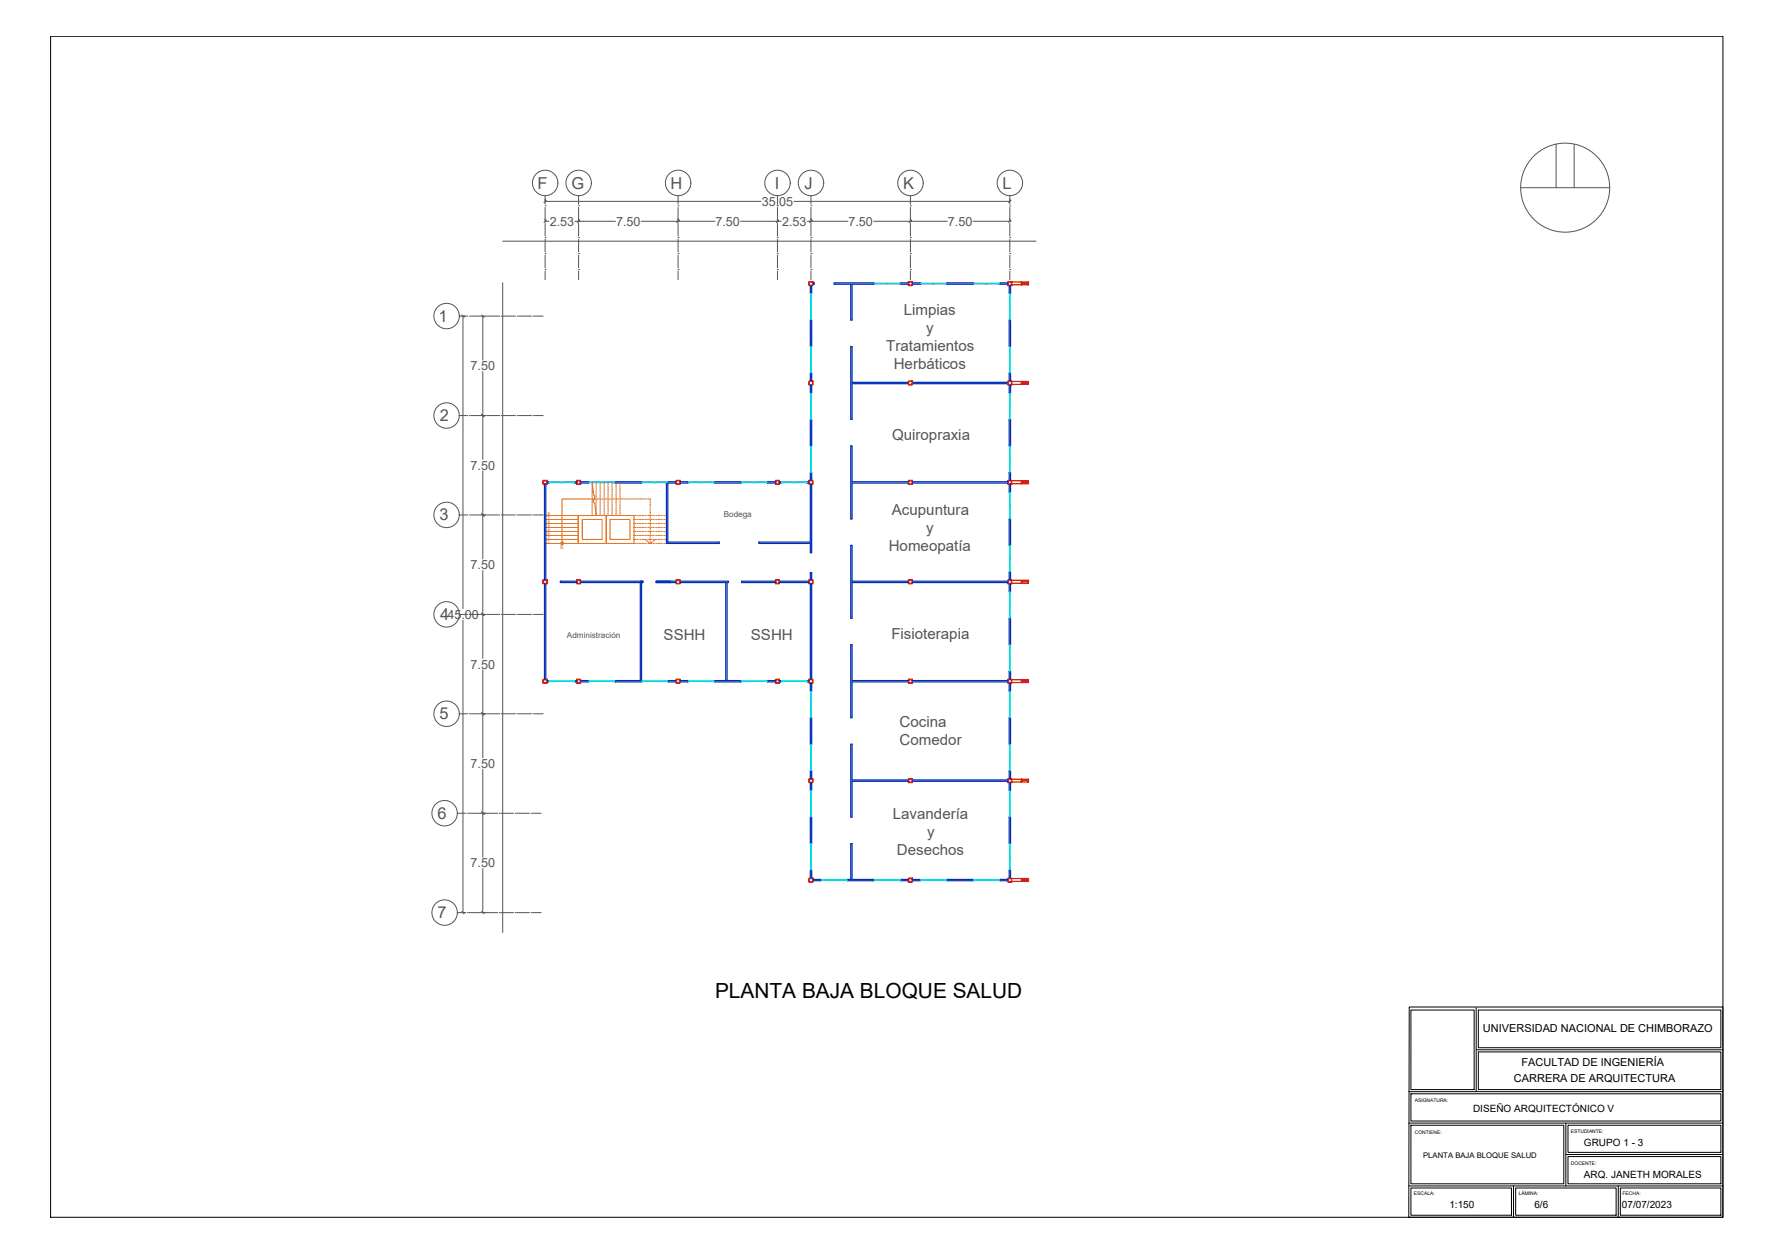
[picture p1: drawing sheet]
<svg xmlns="http://www.w3.org/2000/svg" width="841mm" height="594mm" viewBox="0 0 841 594" stroke-linecap="round" stroke-linejoin="round" font-family="sans-serif">
<g fill="none" stroke="#000" stroke-width=".47">
<path d="M24 17h793v560h-793zM668 477h149v100h-149zM669 479h30v38h-30zM700 478v40M701 479h115v18h-115zM700 498h117M701 499h115v18h-115zM668 518h149M669 519h147v13h-147zM668 532h149M669 533h72v28h-72zM742 532v30"/>
<path d="M743 533h73v13h-73zM742 547h75M743 548h73v13h-73zM668 562h149M669 563h48v13h-48zM718 562v15M719 563h47v13h-47zM767 562v15M768 563h48v13h-48z"/>
</g>
<!-- layer: envolvente -->
<g fill="none" stroke="#002eb8" stroke-width=".59">
<path d="M384 135v4h1v-4M385 134h1v1h-1M395 134h19v1h-10v17h-1v-17h-8zM431 134h-4v1h4M433 134h3v1h-3M449 134h12v1h-12zM478 134h-4v1h4M478 135v4h1v-4M384 152h1v12h-1zM478 152h1v12h-1zM384 181v-4h1v4M384 183v3h1v-3"/>
<path d="M384 199h1v12h-1zM431 181h-27v-17h-1v35h1v-17h27M433 182h45M433 181h45M478 181v-4h1v4M478 199h1v12h-1zM478 183v3h1v-3M258 230v45M259 230v45M259 228h1v1h-1M273 228v1M275 228h4v1h-4"/>
<path d="M292 228h12v1h-12zM316 229v29h25v-1h-24v-28M320 228h-3v1h3M322 228h4v1h-4M339 228h12v1h-12zM368 228h-4v1h4M370 228v1M384 228h-1v1h1M384 228v-4h1v4M384 230v27h-24v1h24v4h1v-32M431 228h-27v-17h-1v35h1v-17h27M433 229h45"/>
<path d="M433 228h45M478 228v-4h1v4M478 230v3h1v-3M478 246h1v13h-1zM258 277v45M259 277v45M273 276h-7h7M275 276h30h-1v47h-12h12M275 276h29v47M320 276h-9h9M322 276h22v47M322 276h23v47"/>
<path d="M368 276h-16h16M370 276h14M384 275v-4h1v4M384 277v45M385 277v45M431 276h-27v-17h-1v34h1v-17h27M433 276h45M478 275v-4h1v4M478 277v4h1v-4M478 293h1v13h-1zM259 323h1h-1M273 323h.1"/>
<path d="M275 323h4h-4M320 323h-3h3M322 323h4h-4M339 323h12h-12zM368 323h-4h4M370 323h.1M384 323h-1h1M384 324v4h1v-4M431 323h-27v-17h-1v34h1v-17h27M433 323h45M478 324v4h1v-4M478 322v-4h1v4"/>
<path d="M384 340h1v13h-1zM478 340h1v13h-1zM384 369v-4h1v4M384 371v4h1v-4M431 370h-27v-17h-1v34h1v-17h27M433 370h45M478 369v-4h1v4M478 371v4h1v-4M384 387h1v13h-1zM403 400h1v17h10v1h-12v-1h1zM478 387h1v13h-1zM384 416v-3h1v3"/>
<path d="M385 417h4v1h-4M431 417h-4v1h4M433 417h3v1h-3M449 417h12v1h-12zM478 417h-4v1h4M478 416v-3h1v3"/>
</g>
<!-- layer: Estructura -->
<g fill="none" stroke="#f00" stroke-width=".59">
<path d="M384 133h1v2h-1zM384 134h1v1h-1zM431 133h2v2h-2zM431 134h1v1h-1zM478 133h2v2h-2zM478 134h1v1h-1zM480 134h4M484 134h3M484 134v1M484 135v-1h3v1M484 134h4v1h-8M384 181h1v2h-1z"/>
<path d="M384 181h1v1h-1zM431 181h2v2h-2zM431 181h1v1h-1zM478 181h2v2h-2zM478 181h1v1h-1zM480 181h4M484 181h3M484 181v1M484 182h3M484 181h4v1h-8M257 228h2v2h-2zM257 228v1"/>
<path d="M258 228h1v1h-1zM273 228h2v2h-2zM274 228h1v1h-1zM320 228h2v2h-2zM321 228h1v1h-1zM368 228h2v2h-2zM368 228v1M368 228h1v1h-1zM384 228h1v2h-1zM384 228h1v1h-1zM431 228h2v2h-2zM431 228h1v1h-1z"/>
<path d="M478 228h2v2h-2zM478 228h1v1h-1zM480 228h4M484 228v1h3v-1M484 228v1M484 229h3M484 228h4v1h-8M257 275h2v2h-2zM257 275v2M258 275h1v2h-1zM273 275h2v2h-2zM274 275h1v2h-1z"/>
<path d="M320 275h2v2h-2zM321 275h1v2h-1zM368 275h2v2h-2zM368 275v2M368 275h1v2h-1zM384 275h1v2h-1zM431 275h2v2h-2zM431 275h1v2h-1zM478 275h2v2h-2zM478 275h1v2h-1zM480 275h4M484 275v1h3v-1"/>
<path d="M484 275v1M484 276h3M484 275h4v1h-8M257 322h2v2h-2zM257 322v2M258 322h1v2h-1zM273 322h2v2h-2zM274 322h1v2h-1zM320 322h2v2h-2zM321 322h1v2h-1zM368 322h2v2h-2zM368 322v2"/>
<path d="M368 322h1v2h-1zM384 322h1v2h-1zM431 322h2v2h-2zM431 322h1v2h-1zM478 322h2v2h-2zM478 322h1v2h-1zM480 322h4M484 322v1h3v-1M484 322v2M484 324v-1h3v1M484 322h4v2h-8M384 369h1v2h-1z"/>
<path d="M431 369h2v2h-2zM431 369h1v2h-1zM478 369h2v2h-2zM478 369h1v2h-1zM480 369h4M484 369v1h3v-1M484 369v2M484 371v-1h3v1M484 369h4v2h-8M384 416h1v2h-1zM384 417h1v1h-1zM431 416h2v2h-2z"/>
<path d="M431 417h1v1h-1zM478 416h2v2h-2zM478 417h1v1h-1zM480 417h4M484 417h3M484 417v1M484 418v-1h3v1M484 417h4v1h-8"/>
</g>
<!-- layer: ventanas -->
<g fill="none" stroke="#0dd" stroke-width=".47">
<path d="M384 139v13M384 140h1M384 140v5M385 139v13M414 134h13M414 135h13M415 134v1M415 134h5M420 134v1M421 134v1M421 134h5M426 134v1"/>
<path d="M436 134h13M436 135h13M437 134v1M437 134h5M442 134v1M443 134v1M443 134h5M448 134v1M461 134h13M461 135h13M462 134v1M462 134h5"/>
<path d="M467 134v1M468 134v1M468 134h5M473 134v1M479 140h.1M479 139v13M479 140v5M384 151h1M384 145h1M384 146h1M384 146v5M479 151h.1"/>
<path d="M479 145h.1M479 146h.1M479 146v5M384 164v13M384 165h1M384 176h1M384 171h1M384 170h1M384 165v5M384 171v5M385 164v13M479 165h.1"/>
<path d="M479 176h.1M479 171h.1M479 170h.1M479 164v13M479 165v5M479 171v5M384 186v13M384 187h1M384 198h1M384 193h1M384 192h1M384 187v5"/>
<path d="M384 193v5M385 186v13M479 187h.1M479 198h.1M479 193h.1M479 192h.1M479 186v13M479 187v5M479 193v5M384 211v13M384 212h1M384 218h1"/>
<path d="M384 217h1M384 212v5M384 218v5M385 211v13M479 212h.1M479 218h.1M479 217h.1M479 211v13M479 212v5M479 218v5M260 229h13M261 229h.1"/>
<path d="M266 229h.1M267 229h.1M272 229h.1M279 229h13M280 229h.1M285 229h.1M286 229h.1M291 229h.1M304 229h13M305 229h.1M310 229h.1M311 229h.1"/>
<path d="M316 229h.1M326 229h13M327 229h.1M332 229h.1M333 229h.1M338 229h.1M351 229h13M352 229h.1M357 229h.1M358 229h.1M363 229h.1M370 229h13"/>
<path d="M371 229h.1M376 229h.1M377 229h.1M382 229h.1M384 223h1M479 223h.1M479 233v13M479 234h.1M479 240h.1M479 239h.1M479 234v5M479 259v12"/>
<path d="M479 259h.1M479 245h.1M479 240v5M479 259v6M479 271h.1M479 265h.1M479 265v6M479 281v12M479 281h.1M479 293h.1M479 287h.1M479 281v6"/>
<path d="M479 287v6M479 306v12M479 306h.1M479 318h.1M479 312h.1M479 306v6M479 312v6M260 323h13M261 323h5M261 323h.1M266 323h.1M267 323h5"/>
<path d="M267 323h.1M272 323h.1M279 323h13M280 323h.1M280 323h5M285 323h.1M286 323h.1M286 323h5M291 323h.1M304 323h13M305 323h.1M305 323h5"/>
<path d="M310 323h.1M311 323h.1M311 323h5M316 323h.1M326 323h13M327 323h.1M327 323h5M332 323h.1M333 323h.1M333 323h5M338 323h.1M351 323h13"/>
<path d="M352 323h.1M352 323h5M357 323h.1M358 323h.1M358 323h5M363 323h.1M370 323h13M371 323h5M371 323h.1M376 323h.1M377 323h.1M377 323h5"/>
<path d="M382 323h.1M384 328v12M384 328h1M384 340h1M384 334h1M384 328v6M384 334v6M385 328v12M479 328h.1M479 340h.1M479 334h.1M479 328v12"/>
<path d="M479 328v6M479 334v6M384 353v12M384 353h1M384 359h1M384 353v6M384 359v6M385 353v12M479 353h.1M479 359h.1M479 353v12M479 353v6"/>
<path d="M479 359v6M384 375v12M384 365h1M384 375h1M384 375v6M385 375v12M479 365h.1M479 375h.1M479 375v12M479 375v6M384 400v13M384 387h1"/>
<path d="M384 381h1M384 381v6M385 400v13M479 387h.1M479 381h.1M479 400v13M479 381v6M384 401h1M384 412h1M384 406h1M384 407h1M384 401v5"/>
<path d="M384 407v5M389 417h13M390 417h.1M395 417h.1M396 417h.1M401 417h.1M414 417h13M415 417h.1M420 417h.1M421 417h.1M426 417h.1M436 417h13"/>
<path d="M437 417h.1M442 417h.1M443 417h.1M448 417h.1M461 417h13M462 417h.1M467 417h.1M468 417h.1M473 417h.1M479 401h.1M479 412h.1M479 406h.1"/>
<path d="M479 407h.1M479 401v5M479 407v5"/>
</g>
<!-- layer: Escaleras -->
<g fill="none" stroke="#dd6e00" stroke-width=".47">
<path d="M282 237h-16v20M282 237h1M283 229h.1M283 230h.1M283 230v1M283 231v1M283 232h.1M283 233h.1M283 233v1M283 234v1M283 235h.1M283 236h.1"/>
<path d="M283 237v1M283 238h.1M283 239h.1M283 240h.1M283 237h.1M284 237h.1M285 229h.1M285 230h.1M285 230v1M285 231v1M285 232h.1M285 233h.1"/>
<path d="M285 233v1M285 234v1M285 235h.1M285 236h.1M285 237v1M285 238h.1M285 239h.1M285 240h.1M285 237h.1M285 237h1M286 237h.1M286 229h.1"/>
<path d="M286 230h.1M286 230v1M286 231v1M286 232h.1M286 233h.1M286 233v1M286 234v1M286 235h.1M286 236h.1M286 237v1M286 238h.1M286 239h.1"/>
<path d="M286 240h.1M287 237h.1M288 237h.1M288 229h.1M288 230h.1M288 230v1M288 231v1M288 232h.1M288 233h.1M288 233v1M288 234v1M288 235h.1"/>
<path d="M288 236h.1M288 237v1M288 238h.1M288 239h.1M288 240h.1M288 237h1M289 237h.1M290 237h.1M290 229h.1M290 230h.1M290 230v1M290 231v1"/>
<path d="M290 232h.1M290 233h.1M290 233v1M290 234v1M290 235h.1M290 236h.1M290 237v1M290 238h.1M290 239h.1M290 240h.1M291 237h.1M291 237h1"/>
<path d="M292 229h.1M292 230h.1M292 231h.1M292 231v1M292 232h.1M292 233h.1M292 234h.1M292 234v1M292 235h.1M292 236h.1M292 237h.1M292 237v1"/>
<path d="M292 238h.1M292 239h.1M292 240h.1M293 237h.1M294 237h.1M294 229h.1M294 230h.1M294 231h.1M294 231v1M294 232h.1M294 233h.1M294 234h.1"/>
<path d="M294 234v1M294 235h.1M294 236h.1M294 237v1M294 238h.1M294 239h.1M294 240h.1M294 237h1M295 237h1M296 237h.1M297 237h.1M297 237h1"/>
<path d="M298 237h1M299 237h.1M300 237h.1M300 237h1M301 237h1M302 237h.1M303 237h.1M303 237h1M304 237h1M305 237h.1M306 237h.1M307 237h.1"/>
<path d="M307 237h1M308 237h.1M308 238h.1M308 238v1M308 239h.1M308 240h.1M259 244h15M259 246h15M259 248h15M259 250h15M259 252h15M259 254h15"/>
<path d="M259 256h15M274 244h13v14h-13zM274 244v14h-15M276 246h9v10h-9zM283 244l-1-5-1-1 1-3h-1v-6v15M283 240v1M283 241h.1M283 242h.1M283 243h.1M283 243v1M285 240v1M285 241h.1"/>
<path d="M285 242h.1M285 243h.1M285 243v1M285 244h.1M286 240v1M286 241h.1M286 242h.1M286 243h.1M286 243v1M286 244h.1M287 244h14v14h-14zM288 240v1"/>
<path d="M288 241h.1M288 242h.1M288 243h.1M288 243v1M288 244h.1M289 246h10v10h-10zM290 240v1M290 241h.1M290 242h.1M290 243h.1M290 243v1M290 244h.1"/>
<path d="M292 240v1M292 241h.1M292 242h.1M292 243h.1M292 243v1M292 244h.1M294 240v1M294 241h.1M294 242h.1M294 243h.1M294 243v1M294 244h.1"/>
<path d="M301 244h.1M301 246h.1M301 248h.1M301 250h.1M301 252h.1M301 254h.1M301 256h.1M301 258h.1M301 244h1M301 246h1M301 248h1M301 250h1"/>
<path d="M301 252h1M301 254h1M301 256h1M301 258h1M302 244h.1M302 246h.1M302 248h.1M302 250h.1M302 252h.1M302 254h.1M302 256h.1M302 258h.1"/>
<path d="M303 244h.1M303 246h.1M303 248h.1M303 250h.1M303 252h.1M303 254h.1M303 256h.1M303 258h.1M304 244h.1M304 246h.1M304 248h.1M304 250h.1"/>
<path d="M304 252h.1M304 254h.1M304 256h.1M304 258h.1M304 244h1M304 246h1M304 248h1M304 250h1M304 252h1M304 254h1M304 256h1M304 258h1"/>
<path d="M305 244h.1M305 246h.1M305 248h.1M305 250h.1M305 252h.1M305 254h.1M305 256h.1M305 258h.1M306 256h.1M306 244h.1M306 246h.1M306 248h.1"/>
<path d="M306 250h.1M306 252h.1M306 254h.1M306 258h.1M307 244h.1M307 246h.1M307 248h.1M307 250h.1M307 252h.1M307 254h.1M307 256h.1M307 258h.1"/>
<path d="M307 257h.1M307 244h1M307 246h1M307 248h1M307 250h1M307 252h1M307 254h1M307 256h1M307 258h1M307 257h1M308 244h.1M308 246h.1"/>
<path d="M308 248h.1M308 250h.1M308 252h.1M308 254h.1M308 256h.1M308 258h.1M308 257v1M308 257h.1M308 241h.1M308 241v1M308 242h.1M308 243h.1"/>
<path d="M308 244v1M308 245h.1M308 247h.1M308 247v1M308 249h.1M308 250v1M308 251h.1M308 253h.1M308 253v1M308 255h.1M308 256v1M309 244h.1"/>
<path d="M309 246h.1M309 248h.1M309 250h.1M309 252h.1M309 254h.1M309 256h.1M309 258h.1M309 257h.1M310 244h.1M310 246h.1M310 248h.1M310 250h.1"/>
<path d="M310 252h.1M310 254h.1M310 256h.1M310 258h.1M310 257h-1M310 244h1M310 246h1M310 248h1M310 250h1M310 252h1M310 254h1M310 256h1"/>
<path d="M310 258h1M311 244h.1M311 246h.1M311 248h.1M311 250h.1M311 252h.1M311 254h.1M311 256h.1M311 258h.1M312 244h.1M312 246h.1M312 248h.1"/>
<path d="M312 250h.1M312 252h.1M312 254h.1M312 256h.1M312 258h.1M313 244h.1M313 246h.1M313 248h.1M313 250h.1M313 252h.1M313 254h.1M313 256h.1"/>
<path d="M313 258h.1M313 244h1M313 246h1M313 248h1M313 250h1M313 252h1M313 254h1M313 256h1M313 258h1M314 244h.1M314 246h.1M314 248h.1"/>
<path d="M314 250h.1M314 252h.1M314 254h.1M314 256h.1M314 258h.1M315 244h.1M315 246h.1M315 248h.1M315 250h.1M315 252h.1M315 254h.1M315 256h.1"/>
<path d="M315 258h.1M316 244h.1M316 246h.1M316 248h.1M316 250h.1M316 252h.1M316 254h.1M316 256h.1M316 258h.1"/>
<circle cx="266" cy="258" r=".7"/>
</g>
<!-- layer: Texto -->
<g fill="none" stroke="#545454" stroke-width=".47">
<path d="M738 68v21M746 68v21M258 94v1M258 95h103M376 95h103M479 94v1M721 89h42M258 104v1M258 105h2M273 105h19M274 104v1M304 105h35"/>
<path d="M321 104v1M351 105h19M369 104v1M383 105h19M384 104v1M414 105h35M432 104v1M461 105h18M479 104v1M219 150v139M220 150h1M229 150v21"/>
<path d="M229 150h1M229 176v42M229 197h1M229 223v42M229 244h1M229 270v42M219 294v139M229 291h1M229 318v41M229 338h1M229 365v41M229 386h1"/>
<path d="M229 412v21M220 433h1M229 433h1"/>
<circle cx="742" cy="89" r="21"/>
</g>
<g fill="none" stroke="#545454" stroke-width=".47">
<path d="M258 98h.1M258 93v4M258 98v6M274 98h.1M274 93v4M274 98v6M321 98h.1M321 93v4M321 98v6M369 98h.1M369 93v4M369 98v6"/>
<path d="M384 98h.1M384 93v4M384 98v6M432 98h.1M432 93v4M432 98v6M479 98h.1M479 93v4M479 98v6M238 114h253M258 113h.1M258 105h.1"/>
<path d="M258 106v6M258 113v6M274 113h.1M274 105h.1M274 106v6M274 113v6M321 113h.1M321 105h.1M321 106v6M321 113v6M369 113h.1M369 105h.1"/>
<path d="M369 106v6M369 113v6M384 113h.1M384 105h.1M384 106v6M384 113v6M432 113h.1M432 105h.1M432 106v6M432 113v6M479 113h.1M479 105h.1"/>
<path d="M479 106v6M479 113v6M238 134v308M258 128h.1M258 120h.1M258 121v6M258 128v5M274 128h.1M274 120h.1M274 121v6M274 128v5M321 128h.1"/>
<path d="M321 120h.1M321 121v6M321 128v5M369 128h.1M369 120h.1M369 121v6M369 128v5M384 128h.1M384 120h.1M384 121v6M384 128v5M432 128h.1"/>
<path d="M432 120h.1M432 121v6M432 128v5M479 128h.1M479 120h.1M479 121v6M479 128v5M218 150h4M223 150h.1M223 150h6M230 150h.1M231 150h6"/>
<path d="M238 150h.1M238 150h6M245 150h.1M246 150h6M253 150h.1M253 150h4M218 197h4M223 197h.1M223 197h6M230 197h.1M231 197h6M238 197h.1"/>
<path d="M238 197h6M245 197h.1M246 197h6M253 197h.1M253 197h4M218 244h4M223 244h.1M223 244h6M230 244h.1M231 244h6M238 244h.1M238 244h6"/>
<path d="M245 244h.1M246 244h6M253 244h.1M253 244h4M218 291h4M223 291h.1M223 291h6M230 291h.1M231 291h6M238 291h.1M238 291h6M245 291h.1"/>
<path d="M246 291h6M253 291h.1M253 291h4M218 338h4M223 338h.1M223 338h6M230 338h.1M231 338h6M238 338h.1M238 338h6M245 338h.1M246 338h6"/>
<path d="M253 338h.1M253 338h4M217 386h4M222 386h.1M222 386h6M229 386h.1M230 386h6M237 386h.1M237 386h6M244 386h.1M245 386h6M252 386h.1"/>
<path d="M253 386h4M217 433h4M222 433h.1M222 433h6M229 433h.1M230 433h6M237 433h.1M237 433h6M244 433h.1M245 433h6M252 433h.1M253 433h4"/>
<circle cx="258" cy="87" r="6"/>
<circle cx="274" cy="87" r="6"/>
<circle cx="321" cy="87" r="6"/>
<circle cx="369" cy="87" r="6"/>
<circle cx="384" cy="87" r="6"/>
<circle cx="432" cy="87" r="6"/>
<circle cx="479" cy="87" r="6"/>
<circle cx="212" cy="150" r="6"/>
<circle cx="212" cy="197" r="6"/>
<circle cx="212" cy="244" r="6"/>
<circle cx="212" cy="291" r="6"/>
<circle cx="212" cy="338" r="6"/>
<circle cx="211" cy="386" r="6"/>
<circle cx="211" cy="433" r="6"/>
</g>
<!-- layer: 0 -->
<g fill="none" stroke="#545454" stroke-width=".47">
<path d="M259 95l-1 1M479 95l-1 1M259 104l-1 1M275 104l-1 1M322 104l-1 1M369 104l-1 1M385 104l-1 1M432 104l-1 1M479 104l-1 1M219 149l1 1M228 149l1 1M228 196l1 2"/>
<path d="M228 244l1 1M228 291l1 1M228 338l1 1M228 385l1 1M219 432l1 1M228 432l1 1"/>
</g>
<text font-size="9.9" x="339" y="473">PLANTA BAJA BLOQUE SALUD</text>
<g font-size="7.8" fill="#545454">
<text x="255" y="89">F</text>
<text x="271" y="89">G</text>
<text x="318" y="89">H</text>
<text x="367" y="89">I</text>
<text x="381" y="89">J</text>
<text x="428" y="89">K</text>
<text x="475" y="89">L</text>
<text x="208" y="152">1</text>
<text x="208" y="200">2</text>
<text x="208" y="247">3</text>
<text x="209" y="294">4</text>
<text x="208" y="341">5</text>
<text x="207" y="388">6</text>
<text x="207" y="435">7</text>
</g>
<g font-size="7.2" fill="#545454">
<text x="428" y="149">Limpias</text>
<text x="439" y="158">y</text>
<text x="420" y="166">Tratamientos</text>
<text x="424" y="175">Herbáticos</text>
<text x="423" y="209">Quiropraxia</text>
<text x="423" y="244">Acupuntura</text>
<text x="439" y="253">y</text>
<text x="421" y="261">Homeopatía</text>
<text x="315" y="303">SSHH</text>
<text x="356" y="303">SSHH</text>
<text x="423" y="303">Fisioterapia</text>
<text x="426" y="345">Cocina</text>
<text x="426" y="353">Comedor</text>
<text x="423" y="388">Lavandería</text>
<text x="439" y="397">y</text>
<text x="425" y="405">Desechos</text>
</g>
<g font-size="6" fill="#545454">
<text x="361" y="98">35.05</text>
<text x="261" y="107">2.53</text>
<text x="292" y="107">7.50</text>
<text x="339" y="107">7.50</text>
<text x="371" y="107">2.53</text>
<text x="402" y="107">7.50</text>
<text x="449" y="107">7.50</text>
<text x="223" y="176">7.50</text>
<text x="223" y="223">7.50</text>
<text x="223" y="270">7.50</text>
<text x="212" y="293">45.00</text>
<text x="223" y="317">7.50</text>
<text x="223" y="364">7.50</text>
<text x="223" y="411">7.50</text>
</g>
<g font-size="5.2">
<text x="703" y="489">UNIVERSIDAD NACIONAL DE CHIMBORAZO</text>
<text x="721" y="506">FACULTAD DE INGENIERÍA</text>
<text x="718" y="513">CARRERA DE ARQUITECTURA</text>
</g>
<g font-size="4.7">
<text x="698" y="527">DISEÑO ARQUITECTÓNICO V</text>
<text x="751" y="544">GRUPO 1 - 3</text>
<text x="751" y="559">ARQ. JANETH MORALES</text>
<text x="687" y="573">1:150</text>
<text x="727" y="573">6/6</text>
<text x="769" y="573">07/07/2023</text>
</g>
<g font-size="3.9" fill="#545454">
<text x="343" y="245">Bodega</text>
<text x="269" y="303">Administración</text>
</g>
<text font-size="3.7" x="675" y="549">PLANTA BAJA BLOQUE SALUD</text>
<text font-size="2.4" fill="#dd6e00" x="266" y="260">S</text>
<g font-size="2.3">
<text x="671" y="522">ASIGNATURA:</text>
<text x="671" y="538">CONTIENE:</text>
<text x="745" y="537">ESTUDIANTE:</text>
<text x="745" y="552">DOCENTE:</text>
<text x="670" y="567">ESCALA:</text>
<text x="720" y="567">LÁMINA:</text>
<text x="769" y="567">FECHA:</text>
</g>
<g font-size="1.9" fill="#dd6e00">
<text x="260" y="244">8</text>
<text x="260" y="252">4</text>
<text x="260" y="250">5</text>
<text x="260" y="248">6</text>
<text x="260" y="246">7</text>
<text x="260" y="257">1</text>
<text x="260" y="254">3</text>
<text x="260" y="255">2</text>
</g>
</svg>
